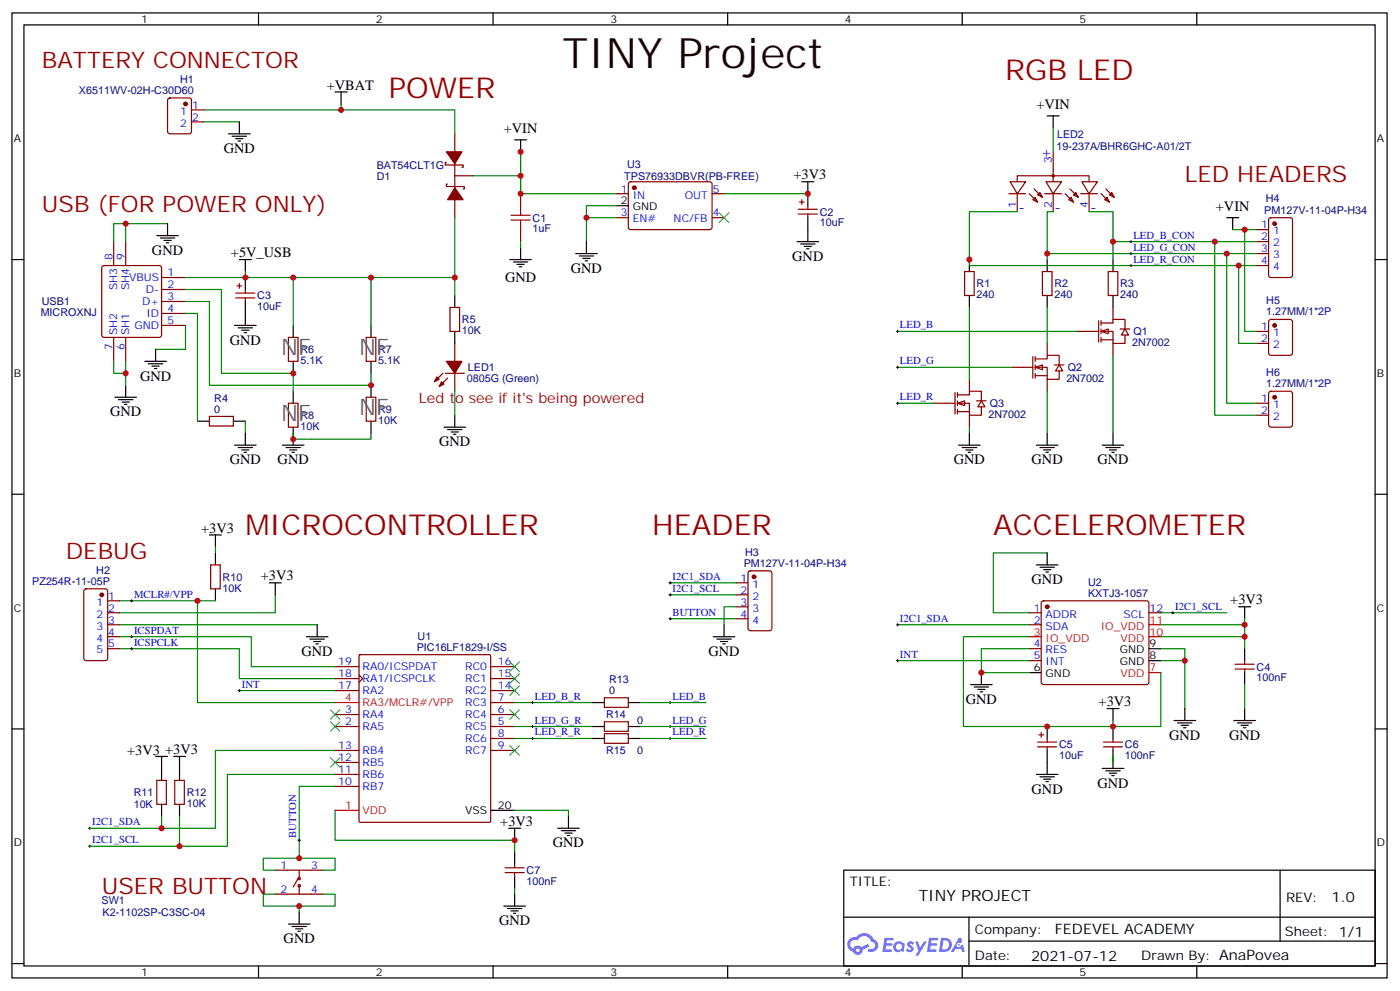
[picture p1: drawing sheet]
<svg xmlns="http://www.w3.org/2000/svg" width="413mm" height="292mm" viewBox="0 0 413 292" stroke-linecap="round" stroke-linejoin="round" font-family="sans-serif">
<g fill="none" stroke="#000" stroke-width=".35">
<path d="M3.5 3.8h405.4v284.3h-405.4zM7.1 7.3h398.2v277.3h-398.2zM76.2 3.8v3.5M145.3 3.8v3.5M214.5 3.8v3.5M283.6 3.8v3.5M352.8 3.8v3.5M3.5 76.5h3.6M405.3 76.5h3.6M3.5 145.6h3.6M405.3 145.6h3.6M3.5 214.8h3.6"/>
<path d="M405.3 214.8h3.6M248.7 256.4h156.6v28.2h-156.6zM377.3 256.4v20.9M248.7 270.2h156.5M285.6 277.3h119.6M285.6 270.2v14.2M3.5 283.9h3.6M76.2 284.6v3.5M145.3 284.6v3.5M214.5 284.6v3.5M283.6 284.6v3.5M352.8 284.6v3.5"/>
<path d="M405.3 283.9h3.6"/>
</g>
<g fill="#5487ff">
<path d="M267.7 277.6a1.22 1.22 0 0 1 1.7 .2l-.4 .6a.47 .47 0 0 0-.3-.4 .47 .47 0 0 0-.5 .2l.1 .2a1.14 1.14 0 0 1 .8 1.8 1.14 1.14 0 0 1-1.9 0l-.2-.2 .5-.6 .7 .5a.29 .29 0 0 0 .3-.3 .29 .29 0 0 0-.2-.3 1.04 1.04 0 0 1-.6-1.7z"/>
<path d="M260.7 276.3h2.4l.3 .2-.2 .5-1.8 .1-.1 .8h1.5l.3 .4-.3 .4h-1.6l-.2 1.1h1.7l.2 .3-.2 .3-2.6 .1z"/>
<path d="M273.8 276.3h2.4l.3 .2-.1 .5-1.8 .1-.2 .8h1.6l.3 .4-.4 .4h-1.6l-.1 1.1h1.7l.2 .3-.2 .3-2.6 .1z"/>
<path d="M282.6 276.3h.7l.3 1.3-.6 .3a.69 .69 0 0 0-1 .3 .69 .69 0 0 0 .4 .9 .69 .69 0 0 0 .9-.6l.5-.2 .6 2.2h-.8l-.2-.9h-1.8l-.5 .9h-.8z"/>
<path d="M269.8 277.4h.8l.6 1.8 1.1-1.8h.9l-2.6 4.2h-.8l.9-1.5z"/>
<path d="M277.4 276.3l-.6 4.2h1.3a2.11 2.11 0 0 0 2.5-2.1 2.11 2.11 0 0 0-2.5-2.1zM278.1 277.1a1.39 1.39 0 0 1 1.7 1.4 1.39 1.39 0 0 1-1.8 1.3h-.3z"/>
<path d="M263.7 277.9a1.54 1.54 0 0 0-.1 2.2 1.54 1.54 0 0 0 2.2 .1l.6 .3 .3-2.3-.2-.3h-.4a1.49 1.49 0 0 0-2.4 0zM264 278.9a.94 .94 0 0 1 1.8 0 .94 .94 0 0 1-1.8 0z"/>
<path d="M250.4 276.7a2.18 2.18 0 0 0 1.1 3.7 1.44 1.44 0 0 0 1.6 .9 1.44 1.44 0 0 0 1.2-1.4l2-1.1-.5-.7-1.9 1a1.47 1.47 0 0 0-2.4 .4 1.39 1.39 0 0 1-.7-1.9 1.39 1.39 0 0 1 2-.5 2.12 2.12 0 0 1 2.2-1.3 2.12 2.12 0 0 1 1.9 1.7 1.14 1.14 0 0 1 1.1 1.4 1.14 1.14 0 0 1-1.7 .7 .43 .43 0 0 0-.5 .4 .43 .43 0 0 0 .4 .5 1.98 1.98 0 0 0 2.5-1.2 1.98 1.98 0 0 0-1.2-2.6 3.1 3.1 0 0 0-5.3-.6l-.9 .1zM252.3 280a.55 .55 0 0 1 1.1 0 .55 .55 0 0 1-1.1 0z"/>
<circle cx="282.6" cy="278.4" r=".26"/>
</g>
<g fill="none" stroke="#870000" stroke-width=".35">
<path d="M134.1 39.4v5.3M131.6 47.9h-.4v.7h5.3v.7h-.3M131.9 54.3h-.3v.7h5.3v.7h-.4M134.1 48.3v7M134.1 58.8v5.3M134.1 51.8h5.2M297.4 57.1h4.9M297.7 53.6h4.6l-2.4 3.5zM299.9 53.6v-1.8h21.1v1.8M299.9 57.1v5.3M303.4 57.1l2.5 2.4M304.4 58.8l.8-.7 .7 1.4z"/>
<path d="M304.8 55.7l2.5 2.4M305.9 57.4l.7-.7 .7 1.4zM308 57.1h4.9M308.3 53.6h4.6l-2.5 3.5zM310.4 44.7v8.9M310.4 57.1v5.3M314 57.1l2.4 2.4M315 58.8l.7-.7 .7 1.4zM315.4 55.7l2.5 2.4M316.4 57.4l.7-.7 .8 1.4zM318.6 57.1h4.9M318.9 53.6h4.6l-2.5 3.5z"/>
<path d="M321 57.1v5.3M324.6 57.1l2.4 2.4M326 55.7l2.4 2.4M326.3 58.1l.7 1.4-1.4-.7zM327.7 56.7l.7 1.4-1.4-.7zM30.2 78.5l.5-.3h16.2l.5 .3 .2 .5v19.7l-.2 .5-.5 .2h-16.2l-.5-.2-.2-.5v-19.7zM33.5 71.2v7M37 71.2v7M33.5 99.4v7.1M37 99.4v7.1M47.6 95.9h7.1M47.6 92.4h7.1"/>
<path d="M47.6 88.8h7.1M47.6 85.3h7.1M47.6 81.8h7.1M69.5 86.4h5.6M69.5 87.8h5.6M69.8 84.2h1.5M70.6 83.5v1.4M72.3 85.3v1.1M72.3 87.8v1M85 99.4h2.8v7.1h-2.8zM107.9 99.4h2.9v7.1h-2.9zM132.6 90.6h2.9v7h-2.9z"/>
<path d="M284.3 80h2.9v7.1h-2.9zM307.3 80h2.8v7.1h-2.8zM326.7 80h2.8v7.1h-2.8zM85 118.8h2.8v7.1h-2.8zM107.9 117.1h2.9v7h-2.9zM130.5 110l-2.4 2.5M131.2 110h5.7M131.9 111.4l-2.4 2.5M134.1 101.2v5.3M134.1 110v5.3M61.7 122.7h7.1v2.8h-7.1zM307.2 177.2l.4-.2h30.4l.5 .2 .2 .5v23.3l-.3 .5-.4 .2h-30.4l-.5-.2-.2-.5v-23.3z"/>
<path d="M98.8 200h7M98.8 196.4h7M105.8 198.9l1.1 1.1-1.1 1M105.9 193.1l.3-.2h38.1l.3 .2v48.8l-.2 .3-38.2 .1-.3-.2zM144.6 200h7.1M144.6 196.4h7.1M303.4 180.6h3.5M303.4 184.1h3.5M303.4 191.1h3.5M303.4 194.7h3.5M338.7 180.6h3.5M98.8 214.1h7"/>
<path d="M98.8 210.5h7M98.8 203.5h7M144.6 214.1h7.1M144.6 210.5h7.1M144.6 207h7.1M144.6 217.6h7.1M144.6 203.5h7.1M98.8 221.1h7M98.8 231.7h7M98.8 228.2h7M98.8 224.6h7M144.6 221.1h7.1"/>
<path d="M81.1 256.4h14.1M87.8 258.9l-1.4 2.4M88.2 256.4v2.5M81.1 263.5h14.1M88.2 261v2.5"/>
<circle cx="310.4" cy="51.8" r=".35"/>
<circle cx="88.2" cy="258.9" r=".35"/>
<circle cx="88.2" cy="261" r=".35"/>
</g>
<g fill="#870000" stroke="#870000" stroke-width=".35">
<path d="M134.1 55.3l2.4 3.5h-4.6z"/>
<path d="M131.6 44.7h4.6l-2.1 3.6z"/>
<path d="M130.2 112.5l.7 .7-1.4 .7z"/>
<path d="M128.8 111.1l.7 .7-1.4 .7z"/>
<path d="M131.6 106.5h4.6l-2.1 3.5z"/>
<circle cx="308.7" cy="178.8" r=".53"/>
</g>
<path d="M303.4 187.6h3.5M338.7 187.6h3.5M338.7 198.2h3.5M338.7 184.1h3.5M98.8 207h7M98.8 238.8h7" fill="none" stroke="#f00" stroke-width=".35"/>
<g fill="none" stroke="#000" stroke-width=".35">
<path d="M67.4 39.4h6.3M70.6 35.9v3.5M98.8 27.1h3.5M100.5 27.1v3.5M68.4 40.1h4.3M69.5 40.9h2.1M70.2 41.6h.7M151.7 41.2h3.5M153.5 41.2v3.5M236.4 53.6h3.5M238.1 53.6v3.5M46.2 69.4h6.4"/>
<path d="M47.3 70.1h4.2M48.3 70.8h2.1M49 71.5h.7M49.4 65.9v3.5M70.6 76.5h3.5M72.3 76.5v3.5M150.3 76.5h6.3M151.3 77.2h4.3M152.4 77.9h2.1M153.1 78.6h.7M153.5 73v3.5M234.9 71.2h6.4"/>
<path d="M236 71.9h4.2M237.1 72.6h2.1M237.8 73.3h.7M238.1 67.7v3.5M285.8 76.5v3.5M308.7 76.5v3.5M328.1 76.5v3.5M69.1 95.9h6.4M70.2 96.6h4.2M71.3 97.3h2.1M72 98h.7M72.3 81.8v3.5"/>
<path d="M72.3 88.8v7.1M86.4 95.9v3.5M109.4 95.9v3.5M134.1 87.1v3.5M134.1 97.6v3.6M285.8 87.1v3.5M308.7 87.1v3.5M328.1 87.1v3.5M33.9 117.1h6.3M34.9 117.8h4.3M36 118.5h2.1M36.7 119.2h.7"/>
<path d="M37 113.5v3.6M42.7 106.5h6.3M43.7 107.2h4.3M44.8 107.9h2.1M45.5 108.6h.7M45.9 102.9v3.6M86.4 106.5v3.5M86.4 115.3v3.5M109.4 106.5v3.5M109.4 113.5v3.6M58.2 124.1h3.5M68.8 124.1h3.5"/>
<path d="M69.1 131.2h6.4M70.2 131.9h4.2M71.3 132.6h2.1M72 133.3h.7M72.3 127.6v3.6M83.3 131.2h6.3M84.3 131.9h4.2M85.4 132.6h2.1M86.1 133.3h.7M86.4 125.9v5.3M109.4 124.1v3.5M130.9 125.9h6.3"/>
<path d="M131.9 126.6h4.3M133 127.3h2.1M133.7 128h.7M134.1 122.3v3.6M303.4 198.2h3.5M338.7 194.7h3.5M338.7 191.1h3.5M144.6 238.8h7.1"/>
</g>
<g fill="none" stroke="#008700" stroke-width=".35">
<path d="M60 32.4h74.1v7M60 35.9h10.6M100.5 30.6v1.8M139.3 51.8h14.2M153.5 57.1v-12.4v12.4h28.2M213.4 57.1h24.7M33.5 71.2v-5.3h3.5v5.3M37 65.9h12.4M134.1 64.1v17.7h-24.7M299.9 62.4h-14.1v15.8h84.6M310.4 62.4h-1.7v14.1M321 62.4h7.1v14.1"/>
<path d="M54.7 85.3h10.6v24.7h21.1v5.3M54.7 81.8h54.7v14.1M54.7 95.9v7h-8.8M54.7 92.4h3.5v31.7M54.7 88.8h7v24.7h47.7v-3.5M72.3 80v1.8M86.4 81.8v14.1M134.1 81.8v5.3M33.5 106.5v3.5h3.5v-3.5M37 110v3.5M134.1 115.3v7M72.3 124.1v3.5"/>
<path d="M86.4 127.6v1.8h23v-1.8"/>
</g>
<g fill="#fff" stroke="#870000" stroke-width=".35">
<path d="M324.6 97.6l2.1-.7v1.5z"/>
<path d="M331.6 96.9l1.1 1.8h-2.1z"/>
</g>
<path d="M317.5 97.6h6.3M323.8 94.5v6.3M324.6 95.2h3.5v-1.1h3.5v2.8M324.6 97.6h3.5v3.6h3.5v-2.5M324.6 94.5v1.4M324.6 96.9v1.5M324.6 99.4v1.4M328.1 90.6v3.5M330.2 96.9h2.8M324.6 100.1h3.5M328.1 101.2v3.5" fill="none" stroke="#870000" stroke-width=".35"/>
<g fill="#fff" stroke="#870000" stroke-width=".35">
<path d="M305.2 108.2l2.1-.7v1.4z"/>
<path d="M312.2 107.5l1.1 1.8h-2.2z"/>
</g>
<path d="M298.1 108.2h6.3M304.4 105.1v6.3M305.2 105.8h3.5v-1.1h3.5v2.8M305.2 108.2h3.5v3.6h3.5v-2.5M305.2 110.7h3.5M305.2 105.1v1.4M305.2 107.5v1.4M305.2 110v1.4M308.7 101.2v3.5M308.7 111.8v3.5M310.8 107.5h2.8" fill="none" stroke="#870000" stroke-width=".35"/>
<g fill="#fff" stroke="#870000" stroke-width=".35">
<path d="M282.2 118.8l2.1-.7v1.4z"/>
<path d="M289.3 118.1l1 1.8h-2.1z"/>
</g>
<g fill="none" stroke="#870000" stroke-width=".35">
<path d="M49.6 29.1l.5-.2h5.6l.7 .4v9.4l-.4 .7h-5.9l-.7-.4v-9.4zM56.4 32.4h3.6M56.4 35.9h3.6M153.5 57.1v3.5M181.7 57.1h3.5M185.4 53.8l.5-.2h23.6l.4 .7-.1 12.9-.6 .5-23.6-.1-.4-.6v-12.7zM209.9 57.1h3.5M235.7 59.5h1.4M236.4 58.8v1.5M153.5 67.7v3.5M181.7 64.1h3.5M209.9 64.1h3.5"/>
<path d="M235.3 61.7h5.6M235.3 63.1h5.6M238.1 60.6v1.1M238.1 63.1v1M370.4 67.7h3.5M370.4 71.2h3.5M370.4 74.7h3.5M370.4 78.2h3.5M374.2 64.3l.4-.2h5.7l.6 .5 .1 16.5-.5 .6-5.9 .1-.6-.5-.1-16.5zM370.4 97.6h3.5M374.2 94.3l.4-.2h5.7l.6 .5 .1 9.4-.5 .6-5.9 .1-.6-.5-.1-9.4zM275.2 118.8h6.3"/>
<path d="M281.5 115.6v6.4M282.2 116.3h3.6v-1h3.5v2.8M282.2 118.8h3.6v3.5h3.5v-2.4M282.2 115.6v1.5M282.2 118.1v1.4M285.8 111.8v3.5M287.9 118.1h2.8M370.4 118.8h3.5M370.4 101.2h3.5M374.2 115.5l.4-.2h5.7l.6 .4 .1 9.5-.5 .6-5.9 .1-.6-.5-.1-9.4zM282.2 121.3h3.6M282.2 120.6v1.4"/>
<path d="M285.8 122.3v3.6M370.4 122.3h3.5M24.9 173.7l.5-.2h5.6l.7 .4v20.1l-.4 .6-5.9 .1-.7-.5v-20zM31.7 177h3.6M62.1 166.4h2.8v7.1h-2.8zM217 171.7h3.5M217 175.3h3.5M217 178.8h3.5M220.7 168.4l.5-.2h5.6l.7 .4v16.5l-.4 .7h-5.9l-.7-.4v-16.5zM31.7 180.6h3.6M31.7 184.1h3.6M31.7 187.6h3.6"/>
<path d="M31.7 191.1h3.6M217 182.3h3.5M364.1 197.1h5.6M364.1 195.7h5.6M366.9 194.7v1M366.9 197.1v1.1M178.2 205.6h7v2.8h-7zM178.2 212.7h7v2.8h-7zM178.2 216.2h7v2.8h-7zM305.9 218.7h5.6M306.2 216.5h1.4M306.9 215.8v1.4"/>
<path d="M308.7 217.6v1.1M325.3 218.7h5.6M328.1 217.6v1.1M46.2 229.9h2.8v7.1h-2.8zM51.5 229.9h2.8v7.1h-2.8zM305.9 220.1h5.6M308.7 220.1v1M325.3 220.1h5.6M328.1 220.1v1M148.9 257.1h5.6M148.9 255.7h5.6M151.7 254.6v1.1"/>
<path d="M151.7 257.1v1.1"/>
</g>
<g fill="none" stroke="#008700" stroke-width=".35">
<path d="M310.4 37.7v7M153.5 71.2v1.8M172.9 64.1h8.8M181.7 60.6h-8.8v10.6M308.7 74.7h61.7M328.1 71.2h42.3M358.1 71.2v51.1h12.3M361.6 74.7v44.1h8.8M363.4 67.7h7M365.1 78.2v23h5.3M366.9 67.7v29.9h3.5M264.6 97.6h52.9"/>
<path d="M285.8 90.6v21.2M308.7 90.6v10.6M264.6 108.2h33.5M264.6 118.8h10.6M308.7 115.3v12.3M328.1 104.7v22.9M285.8 125.9v1.7M35.3 177h22.9v30h40.6M58.2 177h5.3M63.5 161.1v1.8M81.1 175.3v5.3h-45.8M197.6 171.7h19.4"/>
<path d="M197.6 175.3h19.4M217 178.8h-3.6v5.3M308.7 162.9h-15.9v17.7h10.6M35.3 191.1h35.3v8.9h28.2M35.3 187.6h38.8v8.8h24.7M35.3 184.1h58.2M197.6 182.3h19.4M264.6 184.1h38.8M264.6 194.7h38.8M303.4 191.1h-14.1v7.1h14.1M303.4 187.6h-19.4v26.5h58.2v-15.9M342.2 194.7h7v14.1"/>
<path d="M342.2 191.1h7v3.6M342.2 187.6h24.7v3.5M342.2 184.1h24.7v3.5M342.2 180.6h19.4M366.9 182.3v1.8M70.6 203.5h28.2M151.7 214.1h22.9M151.7 217.6h22.9M151.7 207h22.9M188.7 207h19.4M188.7 217.6h19.4M188.7 214.1h19.4"/>
<path d="M328.1 212.3v1.8M366.9 201.7v7.1M98.8 228.2h-31.8v21.1h-40.5M98.8 221.1h-35.3v23h-37M98.8 231.7h-10.6v21.2M98.8 238.8v8.8h52.9v3.5M151.7 238.8h15.9v1.7M328.1 222.9v1.7M47.6 240.5v3.6M52.9 240.5v8.8M81.1 256.4h-3.5v-3.5h21.2v3.5h-3.6M81.1 263.5h-3.5v3.5h21.2v-3.5h-3.6"/>
<path d="M88.2 267v1.7M151.7 261.7v1.8"/>
</g>
<g fill="none" stroke="#000" stroke-width=".35">
<path d="M308.7 34.1h3.5M310.4 34.1v3.6M238.1 57.1v3.5M169.7 74.7h6.3M170.7 75.4h4.3M171.8 76.1h2.1M172.5 76.8h.7M172.9 71.2v3.5M181.7 60.6h3.5M238.1 64.1v3.6M361.6 64.1h3.5M363.4 64.1v3.6"/>
<path d="M282.6 131.2h6.3M283.6 131.9h4.3M284.7 132.6h2.1M285.4 133.3h.7M285.8 127.6v3.6M305.5 131.2h6.4M306.6 131.9h4.2M307.6 132.6h2.1M308.3 133.3h.7M308.7 127.6v3.6M324.9 131.2h6.4M326 131.9h4.2"/>
<path d="M327 132.6h2.1M327.7 133.3h.7M328.1 127.6v3.6M61.7 157.6h3.6M63.5 157.6v3.5M63.5 162.9v3.5M63.5 173.5v3.5M79.4 171.7h3.5M81.1 171.7v3.6M305.5 166.4h6.4M306.6 167.1h4.2M307.6 167.9h2.1"/>
<path d="M308.3 168.6h.7M308.7 162.9v3.5M365.1 178.8h3.6M366.9 178.8v3.5M90.3 187.6h6.4M91.4 188.3h4.2M92.4 189h2.1M93.1 189.7h.7M93.5 184.1v3.5M210.3 187.6h6.3M211.3 188.3h4.2M212.4 189h2.1"/>
<path d="M213.1 189.7h.7M213.4 184.1v3.5M289.3 198.2v3.5M366.9 191.1v3.6M366.9 198.2v3.5M174.6 207h3.6M174.6 214.1h3.6M174.6 217.6h3.6M185.2 207h3.5M185.2 214.1h3.5M185.2 217.6h3.5M286.1 201.7h6.4"/>
<path d="M287.2 202.4h4.2M288.2 203.1h2.1M288.9 203.8h.7M308.7 214.1v3.5M326.3 208.8h3.5M328.1 208.8v3.5M328.1 214.1v3.5M346.1 212.3h6.3M347.1 213h4.3M348.2 213.7h2.1M348.9 214.4h.7M349.2 208.8v3.5"/>
<path d="M363.7 212.3h6.4M364.8 213h4.2M365.8 213.7h2.1M366.5 214.4h.7M366.9 208.8v3.5M45.9 222.9h3.5M47.6 222.9v7M47.6 237v3.5M51.2 222.9h3.5M52.9 222.9v7M52.9 237v3.5M305.5 228.2h6.4"/>
<path d="M306.6 228.9h4.2M307.6 229.6h2.1M308.3 230.3h.7M308.7 221.1v7.1M324.9 226.4h6.4M326 227.1h4.2M327 227.8h2.1M327.7 228.5h.7M328.1 221.1v5.3M149.9 244.1h3.6M151.7 244.1v3.5M151.7 251.1v3.5"/>
<path d="M151.7 258.2v3.5M164.4 244.1h6.3M165.5 244.8h4.2M166.5 245.5h2.1M167.2 246.2h.7M167.6 240.5v3.6M85 272.3h6.4M86.1 273h4.2M87.1 273.7h2.2M87.8 274.4h.7M88.2 268.7v3.6M148.5 267h6.4"/>
<path d="M149.6 267.7h4.2M150.6 268.4h2.2M151.3 269.1h.7M151.7 263.5v3.5"/>
</g>
<g fill="none" stroke="#000" stroke-width=".29">
<path d="M333 78.2h.7M333 74.7h.7M333 71.2h.7M333.4 70.8v.7M333.4 74.4v.7M333.4 77.9v.7M264.2 97.6h.7M264.6 97.3v.7M264.2 108.2h.7M264.2 118.8h.7M264.6 107.9v.7M264.6 118.5v.7"/>
<path d="M38.5 177h.7M38.8 176.7v.7M197.2 171.7h.7M197.2 175.3h.7M197.6 171.4v.7M197.6 174.9v.7M38.5 187.6h.7M38.5 191.1h.7M38.8 187.3v.7M38.8 190.8v.7M197.2 182.3h.7M197.6 182v.7"/>
<path d="M264.2 184.1h.7M264.2 194.7h.7M264.6 183.7v.7M264.6 194.3v.7M345.4 180.6h.7M345.7 180.2v.7M70.2 203.5h.7M70.6 203.1v.7M156.6 207h.7M156.6 214.1h.7M156.6 217.6h.7M157 206.7v.7"/>
<path d="M157 213.7v.7M157 217.2v.7M197.2 207h.7M197.2 214.1h.7M197.2 217.6h.7M197.6 206.7v.7M197.6 213.7v.7M197.6 217.2v.7M26.1 244.1h.7M26.1 249.3h.7M26.5 243.7v.7M26.5 249v.7"/>
<path d="M87.8 247.6h.7M88.2 247.2v.7"/>
</g>
<g fill="#870000" stroke="#870000" stroke-width=".35">
<circle cx="375.7" cy="65.9" r=".53"/>
<circle cx="375.7" cy="95.9" r=".53"/>
<circle cx="375.7" cy="117.1" r=".53"/>
<circle cx="222.2" cy="170" r=".53"/>
<circle cx="187" cy="55.3" r=".53"/>
<circle cx="30" cy="175.3" r=".53"/>
<circle cx="54.7" cy="30.6" r=".53"/>
</g>
<g fill="none" stroke="#3c3" stroke-width=".35">
<path d="M212 62.7l2.8 2.8M214.8 62.7l-2.8 2.8M150.3 195l2.8 2.8M150.3 198.5l2.8 2.9M153.1 195l-2.8 2.8M153.1 198.5l-2.8 2.9M97.4 209.1l2.8 2.8M97.4 212.7l2.8 2.8M100.2 209.1l-2.8 2.8M100.2 212.7l-2.8 2.8M150.3 202.1l2.8 2.8M150.3 219.7l2.8 2.8"/>
<path d="M150.3 209.1l2.8 2.8M153.1 202.1l-2.8 2.8M153.1 219.7l-2.8 2.8M153.1 209.1l-2.8 2.8M97.4 223.2l2.8 2.9M100.2 223.2l-2.8 2.9"/>
</g>
<path d="M150.6 64.8h5.7M150.6 63.4h5.7M153.5 60.6v2.8M153.5 64.8v2.9" fill="none" stroke="#a10000" stroke-width=".35"/>
<g fill="#c00">
<circle cx="153.5" cy="57.1" r=".88"/>
<circle cx="72.3" cy="81.8" r=".88"/>
<circle cx="86.4" cy="81.8" r=".88"/>
<circle cx="37" cy="65.9" r=".88"/>
<circle cx="37" cy="110" r=".88"/>
<circle cx="86.4" cy="129.4" r=".88"/>
<circle cx="86.4" cy="110" r=".88"/>
<circle cx="109.4" cy="113.5" r=".88"/>
<circle cx="109.4" cy="81.8" r=".88"/>
<circle cx="153.5" cy="51.8" r=".88"/>
<circle cx="100.5" cy="32.4" r=".88"/>
<circle cx="134.1" cy="81.8" r=".88"/>
<circle cx="328.1" cy="71.2" r=".88"/>
<circle cx="308.7" cy="74.7" r=".88"/>
<circle cx="285.8" cy="76.5" r=".88"/>
<circle cx="366.9" cy="67.7" r=".88"/>
<circle cx="361.6" cy="74.7" r=".88"/>
<circle cx="358.1" cy="71.2" r=".88"/>
<circle cx="349.3" cy="194.7" r=".88"/>
<circle cx="366.9" cy="187.6" r=".88"/>
<circle cx="328.1" cy="214.1" r=".88"/>
<circle cx="366.9" cy="184.1" r=".88"/>
<circle cx="308.7" cy="214.1" r=".88"/>
<circle cx="47.6" cy="244.1" r=".88"/>
<circle cx="52.9" cy="249.3" r=".88"/>
<circle cx="289.3" cy="198.2" r=".88"/>
<circle cx="58.2" cy="177" r=".88"/>
<circle cx="88.2" cy="252.9" r=".88"/>
<circle cx="88.2" cy="267" r=".88"/>
<circle cx="151.7" cy="247.6" r=".88"/>
<circle cx="153.5" cy="44.7" r=".88"/>
<circle cx="238.1" cy="57.1" r=".88"/>
<circle cx="172.9" cy="64.1" r=".88"/>
<circle cx="365.1" cy="78.2" r=".88"/>
</g>
<text font-size="12.3" fill="#300" x="165.8" y="20">TINY Project</text>
<g font-size="8.5" fill="#900">
<text x="296.3" y="23.6">RGB LED</text>
<text x="114.7" y="28.9">POWER</text>
<text x="72.3" y="157.6">MICROCONTROLLER</text>
<text x="192.3" y="157.6">HEADER</text>
<text x="292.8" y="157.6">ACCELEROMETER</text>
</g>
<g font-size="6.7" fill="#900">
<text x="12.3" y="20">BATTERY CONNECTOR</text>
<text x="349.2" y="53.6">LED HEADERS</text>
<text x="12.3" y="62.4">USB (FOR POWER ONLY)</text>
<text x="19.4" y="164.7">DEBUG</text>
<text x="30" y="263.5">USER BUTTON</text>
</g>
<g font-size="6.7" fill="#666">
<text x="82.9" y="104.7">NF</text>
<text x="105.8" y="104.7">NF</text>
<text x="82.9" y="124.1">NF</text>
<text x="105.8" y="122.3">NF</text>
</g>
<text font-size="4.6" x="270.8" y="265.4">TINY PROJECT</text>
<g font-size="4.2">
<text x="96.3" y="26.4">+VBAT</text>
<text x="305.5" y="32.1">+VIN</text>
<text x="148.5" y="39.1">+VIN</text>
<text x="66" y="45.1">GND</text>
<text x="233.9" y="52.8">+3V3</text>
<text x="358.4" y="62">+VIN</text>
<text x="44.8" y="75.1">GND</text>
<text x="68.1" y="75.8">+5V_USB</text>
<text x="233.5" y="76.8">GND</text>
<text x="148.9" y="83.2">GND</text>
<text x="168.3" y="80.4">GND</text>
<text x="67.7" y="101.5">GND</text>
<text x="41.3" y="112.1">GND</text>
<text x="32.5" y="122.7">GND</text>
<text x="129.5" y="131.5">GND</text>
<text x="67.7" y="136.8">GND</text>
<text x="81.8" y="136.8">GND</text>
<text x="281.2" y="136.8">GND</text>
<text x="304.1" y="136.8">GND</text>
<text x="323.5" y="136.8">GND</text>
<text x="59.3" y="156.9">+3V3</text>
<text x="76.9" y="171">+3V3</text>
<text x="304.1" y="172.1">GND</text>
<text x="362.7" y="178.1">+3V3</text>
<text x="88.9" y="193.3">GND</text>
<text x="208.8" y="193.3">GND</text>
<text x="284.7" y="207.4">GND</text>
<text x="323.8" y="208.1">+3V3</text>
<text x="344.7" y="217.9">GND</text>
<text x="362.3" y="217.9">GND</text>
<text x="37.5" y="222.6">+3V3 +3V3</text>
<text x="304.1" y="233.8">GND</text>
<text x="323.5" y="232.1">GND</text>
<text x="147.5" y="243.3">+3V3</text>
<text x="163" y="249.7">GND</text>
<text x="392.5" y="265.7">1.0</text>
<text x="147.1" y="272.6">GND</text>
<text x="310.9" y="275.2">FEDEVEL ACADEMY</text>
<text x="83.6" y="277.9">GND</text>
<text x="304" y="283">2021-07-12</text>
</g>
<g font-size="4.2" fill="#00f">
<text x="306.8" y="46.4">+</text>
<text x="300.2" y="62.4">-</text>
<text x="310.8" y="62.4">-</text>
<text x="321.4" y="62.4">-</text>
</g>
<text font-size="4.2" fill="#900" x="123.5" y="118.8">Led to see if it's being powered</text>
<g font-size="3.9">
<text x="250.5" y="261">TITLE:</text>
<text x="379.1" y="265.7">REV:</text>
<text x="287.4" y="275.2">Company:</text>
<text x="378.7" y="275.8">Sheet: 1/1</text>
<text x="287.4" y="282.9">Date:</text>
<text x="336.4" y="282.9">Drawn By: AnaPovea</text>
</g>
<g font-size="3.2">
<text x="41.6" y="6.8">1</text>
<text x="110.8" y="6.8">2</text>
<text x="179.9" y="6.8">3</text>
<text x="249.1" y="6.8">4</text>
<text x="318.2" y="6.8">5</text>
<text x="4.1" y="41.9">A</text>
<text x="405.9" y="41.9">A</text>
<text x="183" y="60.3">2</text>
<text x="186.5" y="62">GND</text>
<text x="4.1" y="111.1">B</text>
<text x="405.9" y="111.1">B</text>
<text x="4.1" y="180.2">C</text>
<text x="405.9" y="180.2">C</text>
<text x="338.8" y="190.8">9</text>
<text x="304.7" y="197.8">6</text>
<text x="330.1" y="196.1">GND</text>
<text x="330.1" y="192.5">GND</text>
<text x="338.8" y="194.3">8</text>
<text x="308.2" y="199.6">GND</text>
<text x="137.1" y="239.8">VSS</text>
<text x="146.8" y="238.4">20</text>
<text x="4.1" y="249.3">D</text>
<text x="405.9" y="249.3">D</text>
<text x="41.6" y="287.6">1</text>
<text x="110.8" y="287.6">2</text>
<text x="179.9" y="287.6">3</text>
<text x="249.1" y="287.6">4</text>
<text x="318.2" y="287.6">5</text>
</g>
<g font-size="3.2" fill="#000080">
<text x="23.3" y="27.6">X6511WV-02H-C30D60</text>
<text x="53.1" y="24.4">H1</text>
<text x="311.6" y="40.6">LED2</text>
<text x="311.5" y="44.1">19-237A/BHR6GHC-A01/2T</text>
<text x="111" y="49.9">BAT54CLT1G</text>
<text x="111" y="53.1">D1</text>
<text x="184" y="52.9">TPS76933DBVR(PB-FREE)</text>
<text x="184.9" y="49.4">U3</text>
<text x="373.1" y="59.7">H4</text>
<text x="157" y="65.3">C1</text>
<text x="241.7" y="63.5">C2</text>
<text x="372.7" y="63">PM127V-11-04P-H34</text>
<text x="157" y="68.5">1uF</text>
<text x="241.7" y="66.7">10uF</text>
<text x="12.3" y="89.9">USB1</text>
<text x="75.8" y="88.2">C3</text>
<text x="287.9" y="87.9">240</text>
<text x="287.9" y="84.7">R1</text>
<text x="310.8" y="87.9">240</text>
<text x="310.8" y="84.7">R2</text>
<text x="330.2" y="87.9">240</text>
<text x="330.2" y="84.7">R3</text>
<text x="373.2" y="89.7">H5</text>
<text x="12" y="93.1">MICROXNJ</text>
<text x="75.8" y="91.4">10uF</text>
<text x="136.2" y="95.2">R5</text>
<text x="373.2" y="92.9">1.27MM/1*2P</text>
<text x="136.2" y="98.4">10K</text>
<text x="333.7" y="102">2N7002</text>
<text x="334.1" y="98.7">Q1</text>
<text x="88.5" y="107.3">5.1K</text>
<text x="88.5" y="104.1">R6</text>
<text x="111.5" y="107.3">5.1K</text>
<text x="111.5" y="104.1">R7</text>
<text x="137.6" y="112.5">0805G (Green)</text>
<text x="137.9" y="109.3">LED1</text>
<text x="314.3" y="112.6">2N7002</text>
<text x="314.7" y="109.3">Q2</text>
<text x="373.2" y="110.9">H6</text>
<text x="63.2" y="118.5">R4</text>
<text x="291.8" y="119.8">Q3</text>
<text x="373.2" y="114.1">1.27MM/1*2P</text>
<text x="63.2" y="121.6">0</text>
<text x="88.5" y="123.5">R8</text>
<text x="111.5" y="124.9">10K</text>
<text x="111.5" y="121.7">R9</text>
<text x="291.4" y="123.1">2N7002</text>
<text x="88.5" y="126.7">10K</text>
<text x="219.2" y="167">PM127V-11-04P-H34</text>
<text x="219.6" y="163.7">H3</text>
<text x="9.5" y="172.3">PZ254R-11-05P</text>
<text x="28.4" y="169.1">H2</text>
<text x="65.6" y="171.1">R10</text>
<text x="320.8" y="172.6">U2</text>
<text x="65.6" y="174.3">10K</text>
<text x="320.8" y="175.8">KXTJ3-1057</text>
<text x="122.8" y="191.7">PIC16LF1829-I/SS</text>
<text x="123.1" y="188.5">U1</text>
<text x="370.4" y="197.6">C4</text>
<text x="179.6" y="201.4">R13</text>
<text x="370.4" y="200.7">100nF</text>
<text x="179.6" y="204.5">0</text>
<text x="178.7" y="211.7">R14</text>
<text x="187.8" y="213.4">0</text>
<text x="312.2" y="220.5">C5</text>
<text x="331.6" y="220.5">C6</text>
<text x="178.7" y="222.3">R15</text>
<text x="187.8" y="222.3">0</text>
<text x="312.2" y="223.7">10uF</text>
<text x="331.6" y="223.7">100nF</text>
<text x="39.4" y="238.1">10K</text>
<text x="39.4" y="234.6">R11</text>
<text x="55" y="237.8">10K</text>
<text x="55" y="234.6">R12</text>
<text x="155.2" y="257.5">C7</text>
<text x="155.2" y="260.7">100nF</text>
<text x="29.9" y="266.3">SW1</text>
<text x="30.2" y="269.9">K2-1102SP-C3SC-04</text>
</g>
<g font-size="3.2" fill="#00f">
<text x="53.1" y="33.8">1</text>
<text x="56.6" y="32">1</text>
<text x="56.6" y="35.6">2</text>
<text x="53.1" y="37.3">2</text>
<text x="310.1" y="47.9" transform="rotate(-90 310.1 47.9)">3</text>
<text x="183" y="56.7">1</text>
<text x="186.5" y="58.5">IN</text>
<text x="201.8" y="58.5">OUT</text>
<text x="210.1" y="56.7">5</text>
<text x="183" y="63.8">3</text>
<text x="186.5" y="65.5">EN#</text>
<text x="198.6" y="65.5">NC/FB</text>
<text x="210.1" y="63.8">4</text>
<text x="299.5" y="61.2" transform="rotate(-90 299.5 61.2)">1</text>
<text x="310.1" y="61.2" transform="rotate(-90 310.1 61.2)">2</text>
<text x="320.7" y="61.2" transform="rotate(-90 320.7 61.2)">4</text>
<text x="334.1" y="70.3">LED_B_CON</text>
<text x="371.8" y="67.3">1</text>
<text x="371.8" y="70.8">2</text>
<text x="375.2" y="69.1">1</text>
<text x="33.2" y="76.5" transform="rotate(-90 33.2 76.5)">8</text>
<text x="36.7" y="76.5" transform="rotate(-90 36.7 76.5)">9</text>
<text x="334.1" y="77.4">LED_R_CON</text>
<text x="334.1" y="73.8">LED_G_CON</text>
<text x="371.8" y="74.4">3</text>
<text x="371.8" y="77.9">4</text>
<text x="375.2" y="72.6">2</text>
<text x="375.2" y="76.1">3</text>
<text x="38.1" y="82.8">VBUS</text>
<text x="49.4" y="81.4">1</text>
<text x="375.2" y="79.7">4</text>
<text x="34.6" y="85.5" transform="rotate(-90 34.6 85.5)">SH3</text>
<text x="38.1" y="85.5" transform="rotate(-90 38.1 85.5)">SH4</text>
<text x="41.9" y="89.9">D+</text>
<text x="43" y="86.4">D-</text>
<text x="49.4" y="88.5">3</text>
<text x="49.4" y="84.9">2</text>
<text x="43.1" y="93.4">ID</text>
<text x="49.4" y="95.5">5</text>
<text x="49.4" y="92">4</text>
<text x="34.6" y="98.7" transform="rotate(-90 34.6 98.7)">SH2</text>
<text x="38.1" y="98.7" transform="rotate(-90 38.1 98.7)">SH1</text>
<text x="39.6" y="96.9">GND</text>
<text x="265.3" y="96.8">LED_B</text>
<text x="371.8" y="97.3">1</text>
<text x="371.8" y="100.8">2</text>
<text x="375.2" y="99.1">1</text>
<text x="33.2" y="103.2" transform="rotate(-90 33.2 103.2)">7</text>
<text x="36.7" y="103.2" transform="rotate(-90 36.7 103.2)">6</text>
<text x="265.3" y="107.4">LED_G</text>
<text x="375.2" y="102.6">2</text>
<text x="265.3" y="117.9">LED_R</text>
<text x="371.8" y="118.5">1</text>
<text x="371.8" y="122">2</text>
<text x="375.2" y="120.2">1</text>
<text x="375.2" y="123.8">2</text>
<text x="198.3" y="170.9">I2C1_SDA</text>
<text x="218.3" y="171.4">1</text>
<text x="221.8" y="173.1">1</text>
<text x="28.4" y="178.4">1</text>
<text x="31.9" y="176.7">1</text>
<text x="39.5" y="176.1">MCLR#/VPP</text>
<text x="198.3" y="174.4">I2C1_SCL</text>
<text x="218.3" y="174.9">2</text>
<text x="218.3" y="178.4">3</text>
<text x="221.8" y="176.7">2</text>
<text x="346.4" y="179.7">I2C1_SCL</text>
<text x="28.4" y="182">2</text>
<text x="28.4" y="185.5">3</text>
<text x="31.9" y="180.2">2</text>
<text x="31.9" y="183.7">3</text>
<text x="198.3" y="181.4">BUTTON</text>
<text x="218.3" y="182">4</text>
<text x="221.8" y="180.2">3</text>
<text x="221.8" y="183.7">4</text>
<text x="265.3" y="183.2">I2C1_SDA</text>
<text x="304.7" y="180.2">1</text>
<text x="304.7" y="183.7">2</text>
<text x="308.2" y="182">ADDR</text>
<text x="308.2" y="185.5">SDA</text>
<text x="331.2" y="182">SCL</text>
<text x="338.8" y="180.2">12</text>
<text x="28.4" y="189">4</text>
<text x="31.9" y="187.3">4</text>
<text x="31.9" y="190.8">5</text>
<text x="39.5" y="186.7">ICSPDAT</text>
<text x="39.5" y="190.3">ICSPCLK</text>
<text x="304.7" y="190.8">4</text>
<text x="28.4" y="192.5">5</text>
<text x="99.7" y="196.1">19</text>
<text x="106.9" y="197.5">RA0/ICSPDAT</text>
<text x="137.1" y="197.5">RC0</text>
<text x="146.8" y="196.1">16</text>
<text x="265.3" y="193.8">INT</text>
<text x="304.7" y="194.3">5</text>
<text x="308.2" y="192.5">RES</text>
<text x="308.2" y="196.1">INT</text>
<text x="71.3" y="202.6">INT</text>
<text x="99.7" y="203.1">17</text>
<text x="99.7" y="199.6">18</text>
<text x="106.9" y="201">RA1/ICSPCLK</text>
<text x="137.1" y="201">RC1</text>
<text x="146.8" y="203.1">14</text>
<text x="146.8" y="199.6">15</text>
<text x="106.9" y="204.5">RA2</text>
<text x="137.1" y="208.1">RC3</text>
<text x="137.1" y="204.5">RC2</text>
<text x="146.8" y="206.7">7</text>
<text x="157.7" y="206.1">LED_B_R</text>
<text x="198.3" y="206.1">LED_B</text>
<text x="101.7" y="213.7">2</text>
<text x="101.7" y="210.2">3</text>
<text x="106.9" y="215.1">RA5</text>
<text x="106.9" y="211.6">RA4</text>
<text x="137.1" y="215.1">RC5</text>
<text x="137.1" y="211.6">RC4</text>
<text x="146.8" y="213.7">5</text>
<text x="146.8" y="210.2">6</text>
<text x="157.7" y="213.2">LED_G_R</text>
<text x="198.3" y="213.2">LED_G</text>
<text x="99.7" y="220.8">13</text>
<text x="137.1" y="218.7">RC6</text>
<text x="146.8" y="217.2">8</text>
<text x="146.8" y="220.8">9</text>
<text x="157.7" y="216.7">LED_R_R</text>
<text x="198.3" y="216.7">LED_R</text>
<text x="99.7" y="227.8">11</text>
<text x="99.7" y="224.3">12</text>
<text x="106.9" y="225.7">RB5</text>
<text x="106.9" y="222.2">RB4</text>
<text x="137.1" y="222.2">RC7</text>
<text x="99.7" y="231.4">10</text>
<text x="106.9" y="232.8">RB7</text>
<text x="106.9" y="229.2">RB6</text>
<text x="27.2" y="243.2">I2C1_SDA</text>
<text x="27.2" y="248.5">I2C1_SCL</text>
<text x="87.3" y="246.9" transform="rotate(-90 87.3 246.9)">BUTTON</text>
<text x="82.6" y="256">1</text>
<text x="91.7" y="256">3</text>
<text x="82.6" y="263.1">2</text>
<text x="91.7" y="263.1">4</text>
</g>
<g font-size="3.2" fill="#f00">
<text x="324.5" y="185.5">IO_VDD</text>
<text x="338.8" y="183.7">11</text>
<text x="304.7" y="187.3">3</text>
<text x="308.2" y="189">IO_VDD</text>
<text x="330.3" y="189">VDD</text>
<text x="338.8" y="187.3">10</text>
<text x="338.8" y="197.8">7</text>
<text x="330.3" y="199.6">VDD</text>
<text x="101.7" y="206.7">4</text>
<text x="106.9" y="208.1">RA3/MCLR#/VPP</text>
<text x="101.7" y="238.4">1</text>
<text x="106.9" y="239.8">VDD</text>
</g>
</svg>
